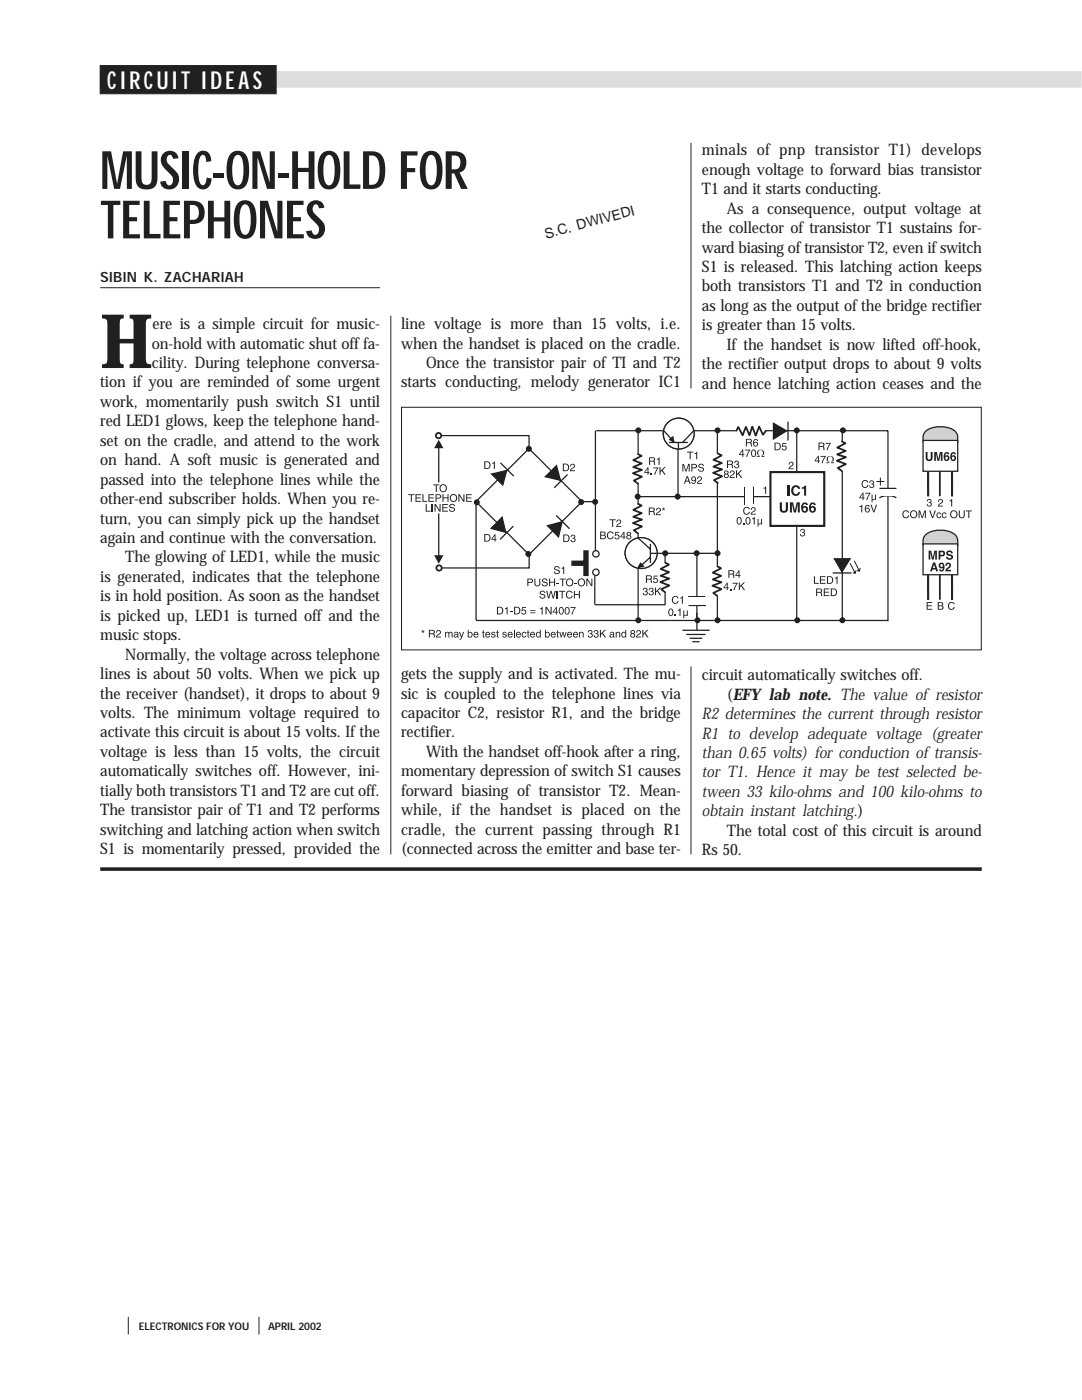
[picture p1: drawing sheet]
<svg xmlns="http://www.w3.org/2000/svg" width="216mm" height="279mm" viewBox="0 0 216 279" stroke-linecap="round" stroke-linejoin="round" font-family="sans-serif">
<path d="M20.2 14.4h195.5v2.9h-195.5z" fill-rule="evenodd" fill="#dcdddf" stroke="#dcdddf" stroke-width=".35"/>
<path d="M20.2 14.4h25.4v2.9h-25.4z" fill-rule="evenodd" fill="#231f1f" stroke="#231f1f" stroke-width=".35"/>
<path d="M20 57.4h55.8M25.6 262.8v3.5M51.7 262.8v3.5" fill="none" stroke="#231f1f" stroke-width=".2"/>
<path d="M20 13.1h35.1v5.6h-35.1z" fill-rule="evenodd" fill="#231f1f" stroke="#231f1f" stroke-width=".2"/>
<path d="M184.8 86a5.2 5.2 0 0 1 5.7 0l.4 .5 .2 1.7h-6.9l.1-1.7z" fill-rule="evenodd" fill="#d1d3d5" stroke="#231f1f" stroke-width=".25"/>
<g fill="#231f1f" stroke="#231f1f" stroke-width=".2">
<path d="M189.9 93.4l.2 .7v4.9h-.2z" fill-rule="evenodd"/>
<path d="M185.2 93.4l.1 .7v4.9h-.2z" fill-rule="evenodd"/>
</g>
<g fill="none" stroke="#231f1f" stroke-width=".25">
<path d="M88 86.9h17.6v2.9M99.9 92.4l2.6 2.6M105.6 89.5l10.5 10.6-10.5 10.6-10.6-10.6zM113.2 94.7l-2.6 2.7M118.8 86v24M119 86h58.2v38M127.3 85.9v38M143.1 85.9v38.2M95 100.1v23.7M102.4 105l-2.6 2.7M105.6 110.3v3h-17.5M111 102.9l2.6 2.6"/>
<path d="M130.2 110.4h13M132.7 110.5v10.1M95 123.8h82.2M118.7 120.7h14.1"/>
</g>
<g fill="none" stroke="#231f1f" stroke-width=".36">
<circle cx="87.5" cy="86.9" r=".53"/>
<circle cx="87.6" cy="113.3" r=".53"/>
</g>
<g fill="#231f1f" stroke="#231f1f" stroke-width=".25">
<path d="M98.1 94.6l3-.7-.8 2.9z" fill-rule="evenodd"/>
<path d="M109.2 104.9l3-.8-.8 3z" fill-rule="evenodd"/>
<path d="M100.2 103.2l.7 3-2.9-.8z" fill-rule="evenodd"/>
<path d="M108.8 95.1l2.2-2.2 .8 3z" fill-rule="evenodd"/>
<circle cx="105.5" cy="89.6" r=".47"/>
<circle cx="95.1" cy="100.3" r=".47"/>
<circle cx="116" cy="100.2" r=".47"/>
<circle cx="105.4" cy="110.6" r=".47"/>
</g>
<path d="M125.7 108.2a3.1 3.1 0 0 1 5 .6 3.1 3.1 0 0 1-2.1 4.6 3.1 3.1 0 0 1-3.5-1.5 3.1 3.1 0 0 1 .6-3.7z" fill-rule="evenodd" fill="#fff" stroke="#231f1f" stroke-width=".25"/>
<path d="M127.2 107.3l2.6 2.3M129.8 108.5v3.8M129.8 111.2l-2.3 2.1M129.8 110.4h1.4" fill="none" stroke="#231f1f" stroke-width=".25"/>
<path d="M127.8 112.4l.6 .6-1 .2z" fill-rule="evenodd" fill="#231f1f" stroke="#231f1f" stroke-width=".25"/>
<path d="M125.7 108.2a3.1 3.1 0 0 1 5 .6 3.1 3.1 0 0 1-2.1 4.6 3.1 3.1 0 0 1-3.5-1.5 3.1 3.1 0 0 1 .6-3.7z" fill-rule="evenodd" fill="#fff" stroke="#231f1f" stroke-width=".25"/>
<path d="M127.1 99.1h26.8M135.3 86v13.6M159 85.9v38.2M168.1 85.9v38.2M127.2 107.3l2.6 2.3M129.8 108.5v3.8M129.8 111.2l-2.3 2.1M129.8 110.4h1.4" fill="none" stroke="#231f1f" stroke-width=".25"/>
<path d="M127.8 112.4l.6 .6-1 .2z" fill-rule="evenodd" fill="#231f1f" stroke="#231f1f" stroke-width=".25"/>
<circle cx="135.4" cy="86.5" r="3.1" fill="#fff" stroke="#231f1f" stroke-width=".25"/>
<path d="M132.5 86.1l2.1 2.2M133.5 88.3h3.8M135.4 88.3v1.4M138.5 85.9l-2.3 2.4" fill="none" stroke="#231f1f" stroke-width=".25"/>
<path d="M132.6 86l.8 .4-.6 .6z" fill-rule="evenodd" fill="#231f1f" stroke="#231f1f" stroke-width=".25"/>
<circle cx="135.4" cy="86.5" r="3.1" fill="#fff" stroke="#231f1f" stroke-width=".25"/>
<path d="M132.5 86l2 2.3M133.5 88.3h3.8M135.4 88.3v1.4M138.5 85.9l-2.3 2.4" fill="none" stroke="#231f1f" stroke-width=".25"/>
<path d="M133.6 87.7l.6-.5 .3 1z" fill-rule="evenodd" fill="#231f1f" stroke="#231f1f" stroke-width=".25"/>
<path d="M153.7 94.2h10.8v10.8h-10.8z" fill-rule="evenodd" fill="#fff" stroke="#231f1f" stroke-width=".42"/>
<path d="M187.4 99.7a.52 .52 0 0 1 .8 .3 .52 .52 0 0 1-.6 .6l-.3 .3h.8v.2h-1l.2-.5 .5-.3 .1-.3-.2-.2h-.2l-.1 .3h-.2z" fill-rule="evenodd" fill="#231f1f"/>
<path d="M187.5 93v6" fill="none" stroke="#231f1f" stroke-width=".35"/>
<path d="M184.2 87.9h6.9v6.1h-6.9z" fill-rule="evenodd" fill="#fff" stroke="#231f1f" stroke-width=".25"/>
<g fill="#231f1f">
<path d="M184.7 90.2h.4v1.4a.34 .34 0 0 0 .6 0v-1.4h.4v1.2a.69 .69 0 0 1-.7 .6 .69 .69 0 0 1-.7-.6z" fill-rule="evenodd"/>
<path d="M186.4 90.2h.5l.3 1.4 .3-1.4h.6v1.8h-.4v-1.5l-.3 1.5h-.3l-.4-1.5v1.5h-.3z" fill-rule="evenodd"/>
<path d="M188.6 90.3l-.2 .3-.1 .5a.62 .62 0 0 0 .2 .9 .62 .62 0 0 0 .9-.2 .62 .62 0 0 0-.2-.9l-.3-.1-.3 .2 .1-.4 .2-.1 .2 .2h.3l-.3-.5zM188.5 91.4a.3 .3 0 0 1 .6 0 .3 .3 0 0 1-.6 0z" fill-rule="evenodd"/>
<path d="M189.9 90.3l-.2 .3-.1 .5a.62 .62 0 0 0 .3 .9 .62 .62 0 0 0 .8-.2 .62 .62 0 0 0-.2-.9l-.2-.1-.4 .2 .1-.4 .2-.1 .2 .2h.3l-.3-.5zM189.9 91.4a.29 .29 0 0 1 .5 0 .29 .29 0 0 1-.5 0z" fill-rule="evenodd"/>
<path d="M185.1 99.7l.3-.1 .4 .2 .1 .2-.2 .3h.1a.44 .44 0 0 1-.1 .7l-.4 .1-.4-.3v-.2h.2l.1 .3h.2l.3-.3v-.1l-.4-.1v-.2l.3-.1v-.3h-.4l-.1 .3h-.2z" fill-rule="evenodd"/>
<path d="M189.5 99.9l.5-.3v1.5h-.2v-1.1h-.3z" fill-rule="evenodd"/>
<path d="M180.2 102.1a.67 .67 0 0 1 1.2 .2h-.2l-.1-.2a.49 .49 0 0 0-.8 .2 .64 .64 0 0 0 .5 1l.3-.2 .1-.3h.2a.72 .72 0 0 1-1 .6 .72 .72 0 0 1-.3-1.1z" fill-rule="evenodd"/>
<path d="M181.7 102.7a.58 .58 0 0 1 1.1 0 .58 .58 0 0 1-1.1 0zM181.5 102.6a.8 .8 0 0 0 1.6 0 .8 .8 0 0 0-1.6 0z" fill-rule="evenodd"/>
<path d="M183.3 101.9h.3l.4 1.3 .5-1.3h.2v1.5h-.2l.1-1.3-.5 1.3h-.2l-.4-1.3v1.3h-.2z" fill-rule="evenodd"/>
<path d="M185.4 101.9h.3l.4 1.3 .4-1.3h.3l-.6 1.5h-.2z" fill-rule="evenodd"/>
<path d="M187 102.4a.46 .46 0 0 1 .5-.1 .46 .46 0 0 1 .3 .4h-.2l-.1-.2a.37 .37 0 0 0-.4 .3 .37 .37 0 0 0 .4 .4l.1-.2h.2l-.1 .2a.47 .47 0 0 1-.8 0z" fill-rule="evenodd"/>
<path d="M188 102.4a.46 .46 0 0 1 .5-.1 .46 .46 0 0 1 .4 .4h-.2l-.1-.2a.37 .37 0 0 0-.5 .3 .37 .37 0 0 0 .5 .4l.1-.2h.2l-.1 .2a.47 .47 0 0 1-.8 0z" fill-rule="evenodd"/>
<path d="M189.7 102.7a.6 .6 0 0 1 1.2 0 .6 .6 0 0 1-1.2 0zM189.5 102.6a.8 .8 0 0 0 1.6 0 .8 .8 0 0 0-1.6 0z" fill-rule="evenodd"/>
<path d="M191.3 101.9h.2l.1 1.2a.42 .42 0 0 0 .6 0l.1-1.2h.2v1a.6 .6 0 0 1-.6 .5 .6 .6 0 0 1-.6-.5z" fill-rule="evenodd"/>
<path d="M192.7 101.9h1.2v.2h-.5v1.3h-.2v-1.3h-.5z" fill-rule="evenodd"/>
</g>
<path d="M87.5 89.3v7" fill="none" stroke="#231f1f" stroke-width=".25"/>
<path d="M87.5 87.8l1 1.7h-1.9z" fill="#231f1f"/>
<path d="M87.5 102.4v8.6" fill="none" stroke="#231f1f" stroke-width=".25"/>
<path d="M86.6 110.8h1.9l-1 1.7z" fill="#231f1f"/>
<g fill="#fff">
<path d="M126.5 90.8h1.5v5.6h-1.5z"/>
<path d="M126.5 90.8h1.3v5.6h-1.3z"/>
</g>
<path d="M127.2 90.6l.8 .4-1.6 .8 1.6 .7-1.6 .7 1.7 .6-1.8 .7 1.8 .6-1.6 .8 .9 .7" fill="none" stroke="#231f1f" stroke-width=".36"/>
<g fill="#fff">
<path d="M142.5 90.7h1.5v5.6h-1.5z"/>
<path d="M142.5 90.7h1.3v5.6h-1.3z"/>
</g>
<path d="M143.2 90.5l.8 .4-1.6 .9 1.6 .6-1.6 .7 1.7 .6-1.8 .7 1.8 .7-1.6 .7 .8 .7" fill="none" stroke="#231f1f" stroke-width=".36"/>
<g fill="#fff">
<path d="M167.2 88.2h1.5v5.7h-1.5z"/>
<path d="M167.2 88.3h1.3v5.6h-1.3z"/>
</g>
<path d="M167.9 88.1l.8 .4-1.6 .8 1.6 .7-1.6 .7 1.7 .6-1.8 .6 1.8 .7-1.6 .8 .9 .6" fill="none" stroke="#231f1f" stroke-width=".36"/>
<path d="M176.2 97.6h2.4v1.2h-2.4z" fill="#fff"/>
<path d="M175.5 97.5h3.4M178.8 99.4a3.3 3.3 0 0 0-3.3 0" fill="none" stroke="#231f1f" stroke-width=".25"/>
<path d="M174.9 96.1h1.6M175.7 95.3v1.6" fill="none" stroke="#231f1f" stroke-width=".2"/>
<g fill="#fff">
<path d="M176.2 97.6h2.4v1.2h-2.4z"/>
<path d="M132 112.5h1.5v5.6h-1.5z"/>
<path d="M131.9 112.5h1.3v5.6h-1.3z"/>
</g>
<path d="M132.7 112.3l.8 .4-1.7 .8 1.7 .7-1.7 .7 1.8 .6-1.9 .7 1.9 .6-1.7 .8 .9 .7" fill="none" stroke="#231f1f" stroke-width=".36"/>
<g fill="#fff">
<path d="M142.4 113.2h1.5v5.7h-1.5z"/>
<path d="M142.3 113.2h1.3v5.6h-1.3z"/>
</g>
<path d="M143.1 113l.8 .4-1.7 .9 1.7 .6-1.7 .7 1.8 .6-1.8 .7 1.8 .7-1.7 .7 .9 .7" fill="none" stroke="#231f1f" stroke-width=".36"/>
<path d="M148.6 97.3v3.4M150.2 97.2v3.4" fill="none" stroke="#231f1f" stroke-width=".25"/>
<path d="M148.7 97.2h1.5v3.4h-1.5z" fill="#fff"/>
<path d="M154.3 84.5l2.7 1.5-2.7 1.6z" fill-rule="evenodd" fill="#231f1f" stroke="#231f1f" stroke-width=".25"/>
<path d="M157.2 84.2v3.7" fill="none" stroke="#231f1f" stroke-width=".25"/>
<g fill="#fff">
<path d="M147.1 85.2h5.7v1.5h-5.7z"/>
<path d="M147.1 85.5h5.7v1.3h-5.7z"/>
</g>
<path d="M152.9 85.9l-.7 .9-.7-1.7-.7 1.8-.7-1.8-.6 1.8-.7-1.7-.6 1.7-.9-1.7-.4 .8" fill="none" stroke="#231f1f" stroke-width=".36"/>
<g fill="#231f1f" stroke="#231f1f" stroke-width=".25">
<path d="M166.5 111.5h3.1l-1.6 2.6z" fill-rule="evenodd"/>
<circle cx="127.4" cy="85.9" r=".47"/>
<circle cx="143.2" cy="85.9" r=".47"/>
<circle cx="159" cy="85.9" r=".47"/>
<circle cx="168.2" cy="85.9" r=".47"/>
<circle cx="135.2" cy="99.1" r=".47"/>
<circle cx="132.7" cy="110.4" r=".47"/>
<circle cx="127.4" cy="123.8" r=".47"/>
<circle cx="143.2" cy="123.8" r=".47"/>
<circle cx="159.1" cy="123.8" r=".47"/>
<circle cx="168.1" cy="123.8" r=".47"/>
</g>
<path d="M166.2 114.3h3.7" fill="none" stroke="#231f1f" stroke-width=".25"/>
<path d="M169.6 112.4l1 2M170.5 111.9l1 2.1M170.8 113.8l-.1 .6-.5-.1M171.6 113.4l-.1 .6-.5-.1" fill="none" stroke="#231f1f" stroke-width=".2"/>
<path d="M184.8 106.6a5.2 5.2 0 0 1 5.7 0l.4 .6 .2 1.7h-6.9l.1-1.7z" fill-rule="evenodd" fill="#d1d3d5" stroke="#231f1f" stroke-width=".25"/>
<g fill="#231f1f" stroke="#231f1f" stroke-width=".2">
<path d="M189.9 114.1l.2 .7v4.8h-.2z" fill-rule="evenodd"/>
<path d="M185.2 114.1l.1 .7v4.8h-.2z" fill-rule="evenodd"/>
</g>
<path d="M187.5 113.7v6" fill="none" stroke="#231f1f" stroke-width=".35"/>
<path d="M184.2 108.5h6.9v6.2h-6.9z" fill-rule="evenodd" fill="#fff" stroke="#231f1f" stroke-width=".25"/>
<g fill="#231f1f">
<path d="M185.3 109.9h.5l.3 1.4 .3-1.4h.5v1.8h-.3v-1.5l-.3 1.5h-.4l-.3-1.5v1.5h-.3z" fill-rule="evenodd"/>
<path d="M187.3 109.9v1.8h.3v-.7h.4a.57 .57 0 0 0 .6-.5 .57 .57 0 0 0-.5-.6zM187.6 110.2l.6 .1v.4h-.6z" fill-rule="evenodd"/>
<path d="M188.9 110.1a.69 .69 0 0 1 .7-.2 .69 .69 0 0 1 .5 .5l-.8-.2-.2 .2 .2 .2a.75 .75 0 0 1 .9 .5 .71 .71 0 0 1-.7 .6 .71 .71 0 0 1-.7-.6h.3l.1 .3h.4l.2-.2-.3-.2a.58 .58 0 0 1-.6-.3 .58 .58 0 0 1 0-.6z" fill-rule="evenodd"/>
<path d="M186.2 112.3l-.6 1.7h.3l.2-.3h.6l.1 .3h.4l-.6-1.7zM186.4 112.7l.2 .7h-.4z" fill-rule="evenodd"/>
<path d="M187.6 112.9a.3 .3 0 0 1 .6 0 .3 .3 0 0 1-.6 0zM187.5 112.4a.55 .55 0 0 0-.2 .8 .55 .55 0 0 0 .8 .1l-.1 .5-.7-.2a.55 .55 0 0 0 .6 .5 .55 .55 0 0 0 .5-.5 .83 .83 0 0 0 0-.9 .83 .83 0 0 0-.7-.4z" fill-rule="evenodd"/>
<path d="M188.9 112.4a.63 .63 0 0 1 .9 .3 .63 .63 0 0 1-.6 .8l-.2 .2h.8v.3h-1.2a1.29 1.29 0 0 1 .8-1v-.4h-.2l-.2 .3h-.4z" fill-rule="evenodd"/>
<path d="M187.3 120.3l.6 .1 .1 .3-.7 .1zM187.1 120.2v1.5l1-.1a.41 .41 0 0 0 .2-.4 .41 .41 0 0 0-.3-.3l.2-.4-.2-.3zM187.3 121h.6l.1 .4-.7 .1z" fill-rule="evenodd"/>
<path d="M184.9 120.2h1.1v.1h-.9v.5h.8v.2h-.8v.5h.9v.2h-1.1z" fill-rule="evenodd"/>
<path d="M189.3 120.3a.67 .67 0 0 1 1.2 .3h-.2l-.1-.2a.49 .49 0 0 0-.8 .2 .64 .64 0 0 0 .5 .9l.3-.1 .1-.3h.2a.72 .72 0 0 1-1 .6 .72 .72 0 0 1-.3-1.1z" fill-rule="evenodd"/>
<path d="M86.4 96.7h1.3v.2h-.5v1.3h-.2v-1.3h-.6z" fill-rule="evenodd"/>
<path d="M87.8 97.5a.6 .6 0 0 1 1.2 0 .6 .6 0 0 1-1.2 0zM87.6 97.4a.8 .8 0 0 0 1.6 0 .8 .8 0 0 0-1.6 0z" fill-rule="evenodd"/>
<path d="M81.5 98.6h1.2v.2h-.5v1.4h-.2v-1.4h-.5z" fill-rule="evenodd"/>
<path d="M82.9 98.6h1.1v.2h-.9v.5h.8v.2h-.8v.5h.9v.2h-1.1z" fill-rule="evenodd"/>
<path d="M84.3 98.6h.2v1.4h.8v.2h-1z" fill-rule="evenodd"/>
<path d="M85.5 98.6h1.1v.2h-.9v.5h.8v.2h-.8v.5h.9v.2h-1.1z" fill-rule="evenodd"/>
<path d="M87.1 98.8h.6l.1 .4-.7 .1zM86.9 98.6v1.6h.2v-.7l.8-.1a.45 .45 0 0 0 .1-.5 .45 .45 0 0 0-.4-.3z" fill-rule="evenodd"/>
<path d="M88.3 98.6h.2v.7h.8v-.7h.2v1.6h-.2v-.8h-.8v.8h-.2z" fill-rule="evenodd"/>
<path d="M89.9 99.4a.58 .58 0 0 1 1.1 0 .58 .58 0 0 1-1.1 0zM89.7 99.4a.77 .77 0 0 0 1.5 0 .77 .77 0 0 0-1.5 0z" fill-rule="evenodd"/>
<path d="M91.5 98.6h.2l.8 1.3v-1.3h.2v1.6h-.3l-.7-1.3v1.3h-.2z" fill-rule="evenodd"/>
<path d="M93 98.6h1.1v.2h-.9v.5h.9v.2h-.9v.5h.9v.2h-1.1z" fill-rule="evenodd"/>
<path d="M84.9 100.6h.2v1.3h.8v.2h-1z" fill-rule="evenodd"/>
<path d="M86.7 100.6h.2l.8 1.2v-1.2h.2v1.5h-.2l-.8-1.2v1.2h-.2z" fill-rule="evenodd"/>
<path d="M88.3 100.6h1.1v.2h-.9v.4h.8v.2h-.8v.5h.9v.2h-1.1z" fill-rule="evenodd"/>
<path d="M89.9 100.6a.57 .57 0 0 1 .9 .4h-.2l-.2-.2h-.5v.3l.7 .3a.56 .56 0 0 1-.2 .7 .56 .56 0 0 1-.8-.2v-.3h.2a.4 .4 0 0 0 .4 .4 .4 .4 0 0 0 .4-.4l-.3-.2a.56 .56 0 0 1-.7-.4z" fill-rule="evenodd"/>
<path d="M96.6 92.1v1.5h.6a.77 .77 0 0 0 .7-.8 .77 .77 0 0 0-.7-.7zM96.8 92.2h.4a.61 .61 0 0 1 .5 .6 .61 .61 0 0 1-.5 .6h-.4z" fill-rule="evenodd"/>
<path d="M98.2 92.4l.5-.3v1.5h-.2v-1.1h-.3z" fill-rule="evenodd"/>
<path d="M112.3 92.5v1.5h.6a.77 .77 0 0 0 .7-.7 .77 .77 0 0 0-.7-.8zM112.5 92.7h.4a.61 .61 0 0 1 .5 .6 .61 .61 0 0 1-.5 .6h-.4z" fill-rule="evenodd"/>
<path d="M114 92.6a.52 .52 0 0 1 .8 .3 .52 .52 0 0 1-.6 .7l-.3 .3h.8v.1h-1l.2-.4 .5-.4 .1-.2-.3-.3-.2 .1-.1 .3h-.1z" fill-rule="evenodd"/>
<path d="M112.4 106.7v1.5h.6a.77 .77 0 0 0 .7-.8 .77 .77 0 0 0-.7-.7zM112.6 106.8h.4a.61 .61 0 0 1 .4 .6 .61 .61 0 0 1-.4 .6h-.4z" fill-rule="evenodd"/>
<path d="M114 106.8l.3-.1 .4 .2 .1 .2-.2 .3 .1 .1a.44 .44 0 0 1-.1 .7h-.4l-.3-.3-.1-.2h.2l.1 .3 .2 .1 .4-.3-.1-.2-.4-.1v-.2l.4-.1-.1-.3h-.4l-.1 .3h-.1z" fill-rule="evenodd"/>
<path d="M96.6 106.6v1.5h.6a.77 .77 0 0 0 .7-.8 .77 .77 0 0 0-.7-.7zM96.8 106.8h.4a.61 .61 0 0 1 .5 .5 .61 .61 0 0 1-.5 .6h-.4z" fill-rule="evenodd"/>
<path d="M98.7 106.6l-.7 1.1h.7v.4h.2v-.4h.2v-.1h-.2v-1zM98.7 106.9v.7h-.5z" fill-rule="evenodd"/>
<path d="M99.2 121.1v1.5h.6a.77 .77 0 0 0 .6-.7 .77 .77 0 0 0-.6-.8zM99.4 121.3h.4a.61 .61 0 0 1 .4 .6 .61 .61 0 0 1-.4 .5h-.4z" fill-rule="evenodd"/>
<path d="M100.7 121.4l.6-.3v1.5h-.2v-1h-.4z" fill-rule="evenodd"/>
<path d="M102.6 121.1v1.5h.6a.77 .77 0 0 0 .6-.7 .77 .77 0 0 0-.6-.8zM102.8 121.3h.4a.61 .61 0 0 1 .4 .6 .61 .61 0 0 1-.4 .5h-.4z" fill-rule="evenodd"/>
<path d="M104.2 121.2h.7v.1h-.6l-.1 .5 .2-.1a.5 .5 0 0 1 .6 .2 .5 .5 0 0 1-.2 .7h-.5l-.3-.4h.2a.33 .33 0 0 0 .4 .3 .33 .33 0 0 0 .2-.5 .33 .33 0 0 0-.5-.1l-.2 .1z" fill-rule="evenodd"/>
<path d="M105.8 121.8v.1h1.1v-.1zM105.8 122.2v.2h1.1v-.2z" fill-rule="evenodd"/>
<path d="M107.7 121.4l.6-.3v1.5h-.2v-1h-.4z" fill-rule="evenodd"/>
<path d="M108.9 121.1h.2l.8 1.2v-1.2h.2v1.5h-.3l-.7-1.2v1.2h-.2z" fill-rule="evenodd"/>
<path d="M111 121.1l-.7 1.2h.6v.3h.2v-.3h.2v-.2h-.2v-1zM110.9 121.4v.7h-.4z" fill-rule="evenodd"/>
<path d="M111.8 121.4l.2-.1a.73 .73 0 0 1 0 1.2 .72 .72 0 0 1-.2-1.1zM111.7 121.2l-.2 .7a.55 .55 0 0 0 .5 .8 .55 .55 0 0 0 .5-.8 .58 .58 0 0 0-.2-.6 .58 .58 0 0 0-.6-.1z" fill-rule="evenodd"/>
<path d="M113 121.4l.2-.1a.73 .73 0 0 1 0 1.2 .72 .72 0 0 1-.2-1.1zM112.9 121.2l-.2 .7a.55 .55 0 0 0 .5 .8 .55 .55 0 0 0 .5-.8 .58 .58 0 0 0-.2-.6 .58 .58 0 0 0-.6-.1z" fill-rule="evenodd"/>
<path d="M113.8 121.2h1.1l-.6 1.4h-.3l.1-.3 .6-1h-.9z" fill-rule="evenodd"/>
</g>
<g fill="#231f1f">
<path d="M86.1 100.6h.3v1.5h-.3z"/>
<path d="M101.8 121.9h.5v.2h-.5z"/>
</g>
<path d="M118.7 115v5.7" fill="none" stroke="#231f1f" stroke-width=".25"/>
<g fill="#231f1f">
<path d="M110.8 113a.57 .57 0 0 1 .9 .5h-.2l-.2-.3-.5 .1v.3l.8 .2a.56 .56 0 0 1-.3 .8 .56 .56 0 0 1-.7-.3l-.1-.3h.2a.4 .4 0 0 0 .4 .4 .4 .4 0 0 0 .4-.4l-.3-.1a.56 .56 0 0 1-.6-.4z" fill-rule="evenodd"/>
<path d="M112 113.3l.6-.2v1.4h-.2v-1h-.4z" fill-rule="evenodd"/>
<path d="M105.4 115.6l.6 .1 .1 .4-.7 .1zM105.2 115.5v1.5h.2v-.7h.8a.45 .45 0 0 0 .1-.5 .45 .45 0 0 0-.4-.3z" fill-rule="evenodd"/>
<path d="M106.6 115.5h.2l.1 1.2a.42 .42 0 0 0 .7 0v-1.2h.2v1a.6 .6 0 0 1-.6 .5 .6 .6 0 0 1-.6-.5z" fill-rule="evenodd"/>
<path d="M108.4 115.5a.57 .57 0 0 1 .9 .4h-.2l-.2-.3-.5 .1v.3l.7 .2a.56 .56 0 0 1-.2 .8 .56 .56 0 0 1-.8-.2v-.3h.2a.4 .4 0 0 0 .4 .4 .4 .4 0 0 0 .4-.4l-.3-.2a.56 .56 0 0 1-.7-.4z" fill-rule="evenodd"/>
<path d="M109.6 115.5h.2v.6h.8v-.6h.2v1.5h-.2v-.7h-.8v.7h-.2z" fill-rule="evenodd"/>
<path d="M111.7 115.5h1.2v.1h-.5v1.4h-.2v-1.4h-.5z" fill-rule="evenodd"/>
<path d="M113 116.2a.6 .6 0 0 1 1.2 0 .6 .6 0 0 1-1.2 0zM112.9 116.2a.77 .77 0 0 0 1.5 0 .77 .77 0 0 0-1.5 0z" fill-rule="evenodd"/>
<path d="M115.4 116.2a.58 .58 0 0 1 1.1 0 .58 .58 0 0 1-1.1 0zM115.2 116.2a.8 .8 0 0 0 1.6 0 .8 .8 0 0 0-1.6 0z" fill-rule="evenodd"/>
<path d="M117 115.5h.2l.8 1.2v-1.2h.2v1.5h-.2l-.8-1.2v1.2h-.2z" fill-rule="evenodd"/>
<path d="M107.9 117.9a.57 .57 0 0 1 .9 .5h-.2l-.2-.3h-.5v.4l.8 .2a.56 .56 0 0 1-.2 .8 .56 .56 0 0 1-.8-.3l-.1-.3h.2a.4 .4 0 0 0 .4 .4 .4 .4 0 0 0 .4-.4l-.3-.1a.56 .56 0 0 1-.6-.5z" fill-rule="evenodd"/>
<path d="M109 117.9h.2l.3 1.3 .3-1.3h.3l.3 1.3 .3-1.3h.2l-.4 1.5h-.2l-.4-1.2-.3 1.2h-.2z" fill-rule="evenodd"/>
<path d="M111.6 117.9h1.2v.2h-.5v1.3h-.2v-1.3h-.5z" fill-rule="evenodd"/>
<path d="M113.1 118.1a.67 .67 0 0 1 1.1 .3h-.1l-.2-.2a.49 .49 0 0 0-.7 .1 .64 .64 0 0 0 .4 1l.4-.2 .1-.2h.2a.72 .72 0 0 1-1 .5 .72 .72 0 0 1-.3-1.1z" fill-rule="evenodd"/>
<path d="M114.5 117.9h.2v.6h.8v-.6h.2v1.5h-.2v-.7h-.8v.7h-.2z" fill-rule="evenodd"/>
<path d="M121.6 103.6h1.3v.2h-.6v1.4h-.2v-1.4h-.5z" fill-rule="evenodd"/>
<path d="M123.2 103.8a.52 .52 0 0 1 .8 .3 .52 .52 0 0 1-.6 .6l-.2 .3h.8v.2h-1.1l.2-.5 .5-.3 .2-.3-.3-.3-.2 .1-.1 .3h-.2z" fill-rule="evenodd"/>
<path d="M120 106.3h.5l.1 .3-.6 .1zM119.8 106.1v1.5l.9-.1a.41 .41 0 0 0 .2-.3 .41 .41 0 0 0-.3-.4l.2-.3-.1-.4zM120 106.9h.5l.2 .4-.7 .1z" fill-rule="evenodd"/>
<path d="M121.3 106.3a.67 .67 0 0 1 1.1 .2h-.2l-.1-.2a.49 .49 0 0 0-.7 .2 .64 .64 0 0 0 .4 1l.3-.2 .1-.2h.2a.72 .72 0 0 1-.9 .5 .72 .72 0 0 1-.4-1.1z" fill-rule="evenodd"/>
<path d="M122.8 106.2h.7v.1h-.6l-.1 .4h.2a.5 .5 0 0 1 .6 .2 .5 .5 0 0 1-.2 .7h-.5l-.3-.4h.2a.33 .33 0 0 0 .4 .2 .33 .33 0 0 0 .2-.4 .33 .33 0 0 0-.5-.1l-.2 .1z" fill-rule="evenodd"/>
<path d="M124.4 106.1l-.6 1.1h.6v.4h.2v-.4h.2v-.1h-.2v-1zM124.4 106.4v.7h-.5z" fill-rule="evenodd"/>
<path d="M125.2 106.2l-.2 .3 .2 .3-.2 .2a.46 .46 0 0 0 .5 .7l.4-.3 .1-.3-.3-.3 .2-.3-.2-.3zM125.2 107.2a.3 .3 0 0 1 .6 0 .3 .3 0 0 1-.6 0zM125.3 106.4l.3-.1 .1 .4h-.4z" fill-rule="evenodd"/>
<path d="M134.3 119.1a.67 .67 0 0 1 1.1 .3h-.2l-.1-.2a.49 .49 0 0 0-.8 .2 .64 .64 0 0 0 .5 .9l.3-.1 .1-.3h.2a.72 .72 0 0 1-1 .6 .72 .72 0 0 1-.3-1.1z" fill-rule="evenodd"/>
<path d="M135.7 119.3l.6-.3v1.5h-.2v-1.1h-.4z" fill-rule="evenodd"/>
<path d="M133.7 121.7l.2-.1a.73 .73 0 0 1 0 1.2 .72 .72 0 0 1-.2-1.1zM133.6 121.5l-.3 .7a.55 .55 0 0 0 .6 .8 .55 .55 0 0 0 .5-.8 .58 .58 0 0 0-.2-.6 .58 .58 0 0 0-.6-.1z" fill-rule="evenodd"/>
<path d="M135.2 121.7l.6-.3v1.5h-.2v-1h-.4z" fill-rule="evenodd"/>
<path d="M136.3 121.8h.2v.8l.2 .2 .3-.2 .1-.8h.1v1.1h-.1v-.1l-.2 .1h-.4v.5h-.2z" fill-rule="evenodd"/>
<path d="M145.3 113.8v1.5h.2v-.6h.7l.1 .6h.3l-.3-.7 .2-.2v-.4zM145.5 114h.7l.1 .4-.8 .1z" fill-rule="evenodd"/>
<path d="M147.4 113.8l-.7 1.2h.7v.3h.2v-.3h.2v-.2h-.2v-1zM147.4 114.1v.7h-.5z" fill-rule="evenodd"/>
<path d="M145.1 116.3l-.7 1.1h.6v.4h.2v-.4h.2v-.2h-.2v-.9zM145 116.6v.6h-.5z" fill-rule="evenodd"/>
<path d="M146.2 116.3h1l-.6 1.5h-.2l.1-.4 .5-.9h-.8z" fill-rule="evenodd"/>
<path d="M147.4 116.2h.2v.8l.8-.8h.2l-.6 .7 .7 .9h-.3l-.5-.8-.3 .2v.6h-.2z" fill-rule="evenodd"/>
<path d="M128.9 114.8v1.5h.2v-.6h.7l.1 .6h.2l-.2-.7 .2-.2-.1-.4zM129.1 115h.6l.1 .4-.7 .1z" fill-rule="evenodd"/>
<path d="M130.5 114.9h.7v.2h-.6l-.1 .4 .2-.1a.5 .5 0 0 1 .6 .2 .5 .5 0 0 1-.2 .7h-.5l-.3-.3h.2a.33 .33 0 0 0 .4 .2 .33 .33 0 0 0 .2-.5 .33 .33 0 0 0-.5-.1l-.2 .1z" fill-rule="evenodd"/>
<path d="M128.5 117.4l.3-.1 .4 .2v.2l-.2 .3 .2 .1a.44 .44 0 0 1-.2 .7h-.4l-.3-.3-.1-.2h.2l.1 .3 .3 .1 .3-.3-.1-.2-.4-.1v-.2l.4-.1-.1-.3h-.3l-.1 .3h-.2z" fill-rule="evenodd"/>
<path d="M129.6 117.4l.3-.1 .4 .2 .1 .2-.2 .3 .1 .1a.44 .44 0 0 1-.1 .7h-.4l-.4-.3v-.2h.2l.1 .3 .2 .1 .4-.3-.1-.2-.4-.1v-.2l.4-.1-.1-.3h-.4l-.1 .3h-.1z" fill-rule="evenodd"/>
<path d="M130.7 117.3h.2v.7l.7-.7h.3l-.6 .6 .6 .9h-.2l-.6-.8-.2 .2v.6h-.2z" fill-rule="evenodd"/>
</g>
<g fill="#231f1f">
<path d="M111 116.3h.5v.2h-.5z"/>
<path d="M114.6 116.3h.5v.2h-.5z"/>
<path d="M111.1 117.9h.2v1.5h-.2z"/>
<path d="M134.6 122.7h.2v.2h-.2z"/>
<path d="M145.7 117.5h.2v.3h-.2z"/>
</g>
<circle cx="143.2" cy="110.4" r=".47" fill="#231f1f" stroke="#231f1f" stroke-width=".25"/>
<g fill="#231f1f">
<path d="M148.5 101.4a.67 .67 0 0 1 1.1 .2h-.2l-.1-.2a.49 .49 0 0 0-.7 .2 .64 .64 0 0 0 .4 1l.3-.2 .1-.3h.2a.72 .72 0 0 1-.9 .6 .72 .72 0 0 1-.4-1.1z" fill-rule="evenodd"/>
<path d="M150 101.3a.52 .52 0 0 1 .8 .3 .52 .52 0 0 1-.6 .6l-.2 .3h.8v.2h-1l.2-.5 .5-.3 .1-.2-.3-.3-.2 .1-.1 .2h-.2z" fill-rule="evenodd"/>
<path d="M147.3 103.4l.2-.1a.73 .73 0 0 1 0 1.2 .72 .72 0 0 1-.2-1.1zM147.2 103.2l-.2 .7a.55 .55 0 0 0 .5 .8 .55 .55 0 0 0 .5-.8 .58 .58 0 0 0-.2-.5 .58 .58 0 0 0-.6-.2z" fill-rule="evenodd"/>
<path d="M149.1 103.4l.2-.1a.73 .73 0 0 1 0 1.2 .72 .72 0 0 1-.2-1.1zM149 103.2l-.3 .7a.55 .55 0 0 0 .6 .8 .55 .55 0 0 0 .5-.8 .58 .58 0 0 0-.2-.5 .58 .58 0 0 0-.6-.2z" fill-rule="evenodd"/>
<path d="M150.1 103.5l.5-.3v1.5h-.2v-1.1h-.3z" fill-rule="evenodd"/>
<path d="M151.2 103.6h.2v.7l.2 .2 .2-.2 .1-.7h.2v1.1h-.2v-.2l-.2 .2-.3-.1v.5h-.2z" fill-rule="evenodd"/>
</g>
<path d="M148.3 104.4h.2v.3h-.2z" fill="#231f1f"/>
<path d="M157.3 96.9v2" fill="none" stroke="#231f1f" stroke-width=".42"/>
<g fill="#231f1f">
<path d="M158.1 97.1a.89 .89 0 0 1 .9-.2 .89 .89 0 0 1 .7 .7h-.5v-.2a.47 .47 0 0 0-.5-.2 .47 .47 0 0 0-.4 .4 .64 .64 0 0 0 0 .7 .64 .64 0 0 0 .7 .3l.2-.4h.5a.92 .92 0 0 1-1.1 .8 .92 .92 0 0 1-.7-1.1z" fill-rule="evenodd"/>
<path d="M160 97.3l.3-.1 .2-.3h.3v2h-.3v-1.4h-.5z" fill-rule="evenodd"/>
<path d="M155.6 100.3h.4l.1 1.5a.41 .41 0 0 0 .7 0v-1.5h.4v1.3a.82 .82 0 0 1-.8 .7 .82 .82 0 0 1-.8-.7z" fill-rule="evenodd"/>
<path d="M157.6 100.3h.6l.4 1.5 .4-1.5h.6v2h-.4v-1.7l-.4 1.7h-.4l-.4-1.7v1.7h-.4z" fill-rule="evenodd"/>
<path d="M160.2 100.4a1.42 1.42 0 0 0 0 1.8 .67 .67 0 0 0 1.1-.5 .67 .67 0 0 0-1-.6l.1-.4 .2-.1 .2 .2h.4l-.3-.5zM160.2 101.7a.35 .35 0 0 1 .7 0 .35 .35 0 0 1-.7 0z" fill-rule="evenodd"/>
<path d="M161.8 100.4a1.42 1.42 0 0 0 0 1.8 .67 .67 0 0 0 1.1-.5 .67 .67 0 0 0-1.1-.6l.2-.4 .2-.1 .2 .2h.4l-.3-.5zM161.8 101.7a.33 .33 0 0 1 .6 0 .33 .33 0 0 1-.6 0z" fill-rule="evenodd"/>
<path d="M162.4 115h.2v1.3h.8v.2h-1z" fill-rule="evenodd"/>
<path d="M163.6 115h1.1v.2h-.9v.4h.8v.2h-.8v.5h.9v.2h-1.1z" fill-rule="evenodd"/>
<path d="M165 115v1.5h.6a.77 .77 0 0 0 .7-.7 .77 .77 0 0 0-.7-.8zM165.2 115.2h.4a.61 .61 0 0 1 .4 .5 .61 .61 0 0 1-.4 .6h-.4z" fill-rule="evenodd"/>
<path d="M166.6 115.3l.5-.3v1.5h-.2v-1h-.3z" fill-rule="evenodd"/>
<path d="M162.8 117.4v1.6h.3v-.7l.6 .1 .2 .6h.2l-.3-.8 .2-.2v-.4zM163.1 117.6h.6l.1 .4-.7 .1z" fill-rule="evenodd"/>
<path d="M164.4 117.4h1.1v.2h-.9v.5h.8v.2h-.8v.5h.9v.2h-1.1z" fill-rule="evenodd"/>
<path d="M165.8 117.4v1.6h.6a.77 .77 0 0 0 .6-.8 .77 .77 0 0 0-.6-.8zM166 117.6h.4a.61 .61 0 0 1 .4 .6 .61 .61 0 0 1-.4 .6h-.4z" fill-rule="evenodd"/>
<path d="M172.1 96a.67 .67 0 0 1 1.2 .3h-.2l-.1-.2a.49 .49 0 0 0-.8 .1 .64 .64 0 0 0 .4 1l.4-.1 .1-.3h.2a.72 .72 0 0 1-1 .5 .72 .72 0 0 1-.3-1z" fill-rule="evenodd"/>
<path d="M173.6 95.9h.3l.4 .2 .1 .2-.2 .3h.1a.44 .44 0 0 1-.1 .7l-.4 .1-.3-.3-.1-.2h.2l.1 .3h.2l.4-.3-.1-.1-.4-.1v-.2l.4-.1-.1-.3h-.4l-.1 .3h-.1z" fill-rule="evenodd"/>
<path d="M172.1 98.3l-.6 1.1h.6v.4h.2v-.4h.2v-.1h-.2v-1zM172.1 98.6v.7h-.5z" fill-rule="evenodd"/>
<path d="M172.7 98.3h1l-.6 1.5h-.2l.1-.3 .5-1h-.8z" fill-rule="evenodd"/>
<path d="M173.9 98.7h.2v.7l.2 .3 .3-.2v-.8h.2v1.1h-.2v-.2l-.2 .2h-.3v.4h-.2z" fill-rule="evenodd"/>
<path d="M171.5 101l.6-.2v1.4h-.2v-1h-.4z" fill-rule="evenodd"/>
<path d="M172.8 100.8a.76 .76 0 0 0-.3 .9 .76 .76 0 0 0 .8 .5 .49 .49 0 0 0 .2-.6 .49 .49 0 0 0-.6-.2l-.2 .1 .2-.5 .2-.1 .4 .3-.2-.4zM172.8 101.8a.32 .32 0 0 1 .6 0 .32 .32 0 0 1-.6 0z" fill-rule="evenodd"/>
<path d="M173.7 100.7h.2l.5 1.3 .4-1.3h.2l-.5 1.5h-.3z" fill-rule="evenodd"/>
<path d="M163.3 88.3v1.5h.2v-.6h.7l.1 .6h.3l-.3-.7 .2-.2-.1-.4zM163.5 88.5h.7l.1 .4-.8 .1z" fill-rule="evenodd"/>
<path d="M164.7 88.4h1.1l-.6 1.4h-.3l.1-.3 .6-.9h-.9z" fill-rule="evenodd"/>
<path d="M163.2 91l-.7 1.1h.7v.3h.2v-.3h.2v-.2h-.2v-.9zM163.2 91.2v.7h-.5z" fill-rule="evenodd"/>
<path d="M163.7 91h1.1l-.6 1.4h-.2v-.3l.6-.9h-.9z" fill-rule="evenodd"/>
<path d="M165.1 91.2a.69 .69 0 0 1 1.1 0 .69 .69 0 0 1-.3 1.1l.5-.1v.2h-.6l.1-.2a.55 .55 0 0 0 .2-.9 .55 .55 0 0 0-.9 0 .55 .55 0 0 0 .3 .9v.2h-.6v-.2l.5 .1a.66 .66 0 0 1-.3-1.1z" fill-rule="evenodd"/>
<path d="M145.1 91.9v1.5h.2v-.6h.6l.2 .6h.2l-.2-.7 .1-.2v-.4zM145.3 92.1h.6l.1 .4-.7 .1z" fill-rule="evenodd"/>
<path d="M146.7 92l.3-.1 .4 .2 .1 .2-.2 .3 .1 .1a.44 .44 0 0 1-.1 .7h-.5l-.3-.3v-.1h.2l.1 .2 .2 .1 .3-.3-.1-.2-.3-.1v-.1l.3-.1v-.4l-.4 .1-.1 .2h-.2z" fill-rule="evenodd"/>
<path d="M144.7 94l-.2 .3 .2 .3-.2 .2a.46 .46 0 0 0 .4 .6l.5-.2v-.4l-.2-.2 .2-.3-.2-.4zM144.6 95a.3 .3 0 0 1 .6 0 .3 .3 0 0 1-.6 0zM144.7 94.1h.4v.3l-.4 .1z" fill-rule="evenodd"/>
<path d="M145.8 94a.52 .52 0 0 1 .8 .3 .52 .52 0 0 1-.6 .6l-.2 .3h.8v.2h-1l.1-.5 .6-.3 .1-.3-.3-.2h-.2l-.1 .3h-.2z" fill-rule="evenodd"/>
<path d="M146.9 93.9h.2v.7l.7-.7h.3l-.6 .6 .6 .9h-.3l-.5-.8-.2 .2v.6h-.2z" fill-rule="evenodd"/>
<path d="M129.5 91.3v1.5h.2v-.7l.7 .1 .1 .6h.3l-.3-.8 .2-.1-.1-.5zM129.7 91.4h.6l.2 .5-.8 .1z" fill-rule="evenodd"/>
<path d="M131.1 91.6l.5-.3v1.5h-.2v-1.1h-.3z" fill-rule="evenodd"/>
<path d="M129.2 93.2l-.6 1.2h.6v.3h.2v-.3h.2v-.2h-.2v-1zM129.2 93.5v.7h-.5z" fill-rule="evenodd"/>
<path d="M130.3 93.3h1.1l-.6 1.4h-.2v-.3l.6-.9h-.9z" fill-rule="evenodd"/>
<path d="M131.6 93.2h.2v.8l.7-.8h.3l-.6 .6 .6 .9h-.2l-.5-.7-.3 .2v.5h-.2z" fill-rule="evenodd"/>
<path d="M148.8 87.6v1.5h.2v-.7l.7 .1 .1 .6h.3l-.3-.8 .2-.1v-.5zM149 87.8h.7l.1 .4-.8 .1z" fill-rule="evenodd"/>
<path d="M150.5 87.7a.76 .76 0 0 0-.3 .9 .76 .76 0 0 0 .8 .5 .49 .49 0 0 0 .2-.7 .49 .49 0 0 0-.6-.2l-.1 .1 .1-.4 .2-.1 .4 .2-.2-.4zM150.5 88.6a.32 .32 0 0 1 .6 0 .32 .32 0 0 1-.6 0z" fill-rule="evenodd"/>
<path d="M148.2 89.7l-.7 1.1h.6v.4h.2v-.4h.2v-.1h-.2v-1zM148.1 90v.7h-.4z" fill-rule="evenodd"/>
<path d="M148.7 89.7h1l-.6 1.5h-.2l.1-.3 .5-1h-.8z" fill-rule="evenodd"/>
<path d="M150.2 89.9h.2a.73 .73 0 0 1 0 1.2 .72 .72 0 0 1-.2-1.2zM150.1 89.8l-.2 .7a.55 .55 0 0 0 .5 .7 .55 .55 0 0 0 .5-.7 .58 .58 0 0 0-.2-.6 .58 .58 0 0 0-.6-.1z" fill-rule="evenodd"/>
<path d="M151.2 89.9a.69 .69 0 0 1 1.1 .1 .69 .69 0 0 1-.3 1l.5-.1v.3h-.6l.1-.3a.55 .55 0 0 0 .2-.9 .55 .55 0 0 0-.9 0 .55 .55 0 0 0 .3 .9v.3h-.6v-.3l.5 .1a.66 .66 0 0 1-.3-1.1z" fill-rule="evenodd"/>
<path d="M137.1 90.1h1.2v.2h-.5v1.4h-.2v-1.4h-.5z" fill-rule="evenodd"/>
<path d="M138.6 90.5l.5-.3v1.5h-.2v-1.1h-.3z" fill-rule="evenodd"/>
<path d="M136.2 92.6h.3l.4 1.3 .4-1.3h.3v1.5h-.2v-1.3l-.4 1.3h-.2l-.4-1.3v1.3h-.2z" fill-rule="evenodd"/>
<path d="M138.2 92.8h.5l.1 .4-.6 .1zM138 92.6v1.5h.2v-.6l.7-.1a.45 .45 0 0 0 .2-.5 .45 .45 0 0 0-.5-.3z" fill-rule="evenodd"/>
<path d="M139.6 92.6a.57 .57 0 0 1 .9 .4h-.2l-.2-.3-.5 .1v.3l.7 .2a.56 .56 0 0 1-.2 .8 .56 .56 0 0 1-.8-.2v-.3h.2a.4 .4 0 0 0 .4 .4 .4 .4 0 0 0 .4-.4l-.3-.2a.56 .56 0 0 1-.7-.4z" fill-rule="evenodd"/>
<path d="M137 95l-.6 1.5h.3l.1-.4h.6l.2 .4h.2l-.5-1.5zM137.1 95.3l.3 .6h-.5z" fill-rule="evenodd"/>
<path d="M138.1 95.1a.48 .48 0 0 0-.1 .8 .48 .48 0 0 0 .7 0l-.2 .5h-.1l-.5-.2 .2 .3a.75 .75 0 0 0 .8-.3 .75 .75 0 0 0-.1-.9l-.4-.2zM138.1 95.6a.32 .32 0 0 1 .6 0 .32 .32 0 0 1-.6 0z" fill-rule="evenodd"/>
<path d="M139.3 95.1a.52 .52 0 0 1 .8 .3 .52 .52 0 0 1-.6 .7l-.2 .3h.8v.1h-1l.1-.4 .5-.3 .2-.3-.3-.3-.2 .1-.1 .3h-.2z" fill-rule="evenodd"/>
<path d="M154.6 88.3v1.6h.6a.77 .77 0 0 0 .6-.8 .77 .77 0 0 0-.6-.8zM154.8 88.5h.3a.61 .61 0 0 1 .5 .6 .61 .61 0 0 1-.4 .6h-.4z" fill-rule="evenodd"/>
<path d="M156.1 88.4h.8v.2h-.6l-.1 .4 .1-.1a.5 .5 0 0 1 .6 .3 .5 .5 0 0 1-.1 .6l-.5 .1-.3-.4h.2a.33 .33 0 0 0 .4 .2 .33 .33 0 0 0 .2-.5 .33 .33 0 0 0-.5-.1l-.3 .1z" fill-rule="evenodd"/>
</g>
<path d="M129.9 94.5h.2v.2h-.2z" fill="#231f1f"/>
<g fill="#fff">
<path d="M126.5 100.7h1.5v5.6h-1.5z"/>
<path d="M126.5 100.7h1.3v5.6h-1.3z"/>
</g>
<path d="M127.2 100.5l.8 .4-1.6 .9 1.6 .6-1.6 .7 1.7 .6-1.8 .7 1.8 .7-1.6 .7 .9 .7" fill="none" stroke="#231f1f" stroke-width=".36"/>
<circle cx="127.2" cy="99.1" r=".47" fill="#231f1f" stroke="#231f1f" stroke-width=".25"/>
<g fill="#231f1f">
<path d="M129.5 101.3v1.5h.2v-.6h.6l.2 .6h.2l-.2-.7 .1-.2v-.5zM129.7 101.5h.6l.1 .4-.7 .1z" fill-rule="evenodd"/>
<path d="M131.1 101.4a.52 .52 0 0 1 .8 .3 .52 .52 0 0 1-.6 .6l-.2 .3h.8v.2h-1l.1-.4 .5-.4 .2-.2-.3-.3-.2 .1-.1 .3h-.2z" fill-rule="evenodd"/>
<path d="M132.1 101.4l.2 .1v-.2h.2v.2l.2-.1v.2h-.2l.1 .2-.1 .1-.1-.2-.1 .2-.2-.1 .2-.2h-.2z" fill-rule="evenodd"/>
</g>
<path d="M116 100.1h2.9" fill="none" stroke="#231f1f" stroke-width=".25"/>
<circle cx="118.8" cy="100.2" r=".47" fill="#231f1f" stroke="#231f1f" stroke-width=".25"/>
<g fill="#231f1f">
<path d="M152.3 97.4l.6-.3v1.5h-.2v-1.1h-.4z" fill-rule="evenodd"/>
<path d="M157.6 92.2a.52 .52 0 0 1 .8 .3 .52 .52 0 0 1-.6 .7l-.3 .3h.8v.1h-1l.2-.4 .5-.4 .1-.2-.3-.3-.2 .1-.1 .3h-.1z" fill-rule="evenodd"/>
<path d="M159.8 105.6l.3-.1 .4 .2 .1 .2-.2 .3 .1 .1a.44 .44 0 0 1-.1 .7h-.4l-.4-.3v-.1h.2l.1 .2 .2 .1 .4-.3-.1-.2-.4-.1v-.1l.4-.1-.1-.4-.4 .1-.1 .2h-.1z" fill-rule="evenodd"/>
</g>
<path d="M137.3 119.2h3.4M139.1 110.4v13.7M137.4 120.8h3.4" fill="none" stroke="#231f1f" stroke-width=".25"/>
<path d="M137.4 119.3h3.4v1.4h-3.4z" fill="#fff"/>
<g fill="#231f1f" stroke="#231f1f" stroke-width=".25">
<circle cx="139.2" cy="123.8" r=".47"/>
<circle cx="139" cy="110.4" r=".47"/>
</g>
<path d="M136.2 125.8h5.4M137 126.6h3.8M137.6 127.4h2.5M138.1 128.1h1.5M139.1 122.3v3.4" fill="none" stroke="#231f1f" stroke-width=".25"/>
<g fill="#231f1f">
<path d="M84.1 125.9h.2v-.2h.2v.2h.2v.1h-.2l.1 .2-.1 .1-.1-.2-.1 .2-.2-.1 .2-.2h-.2z" fill-rule="evenodd"/>
<path d="M85.6 125.7v1.5h.2v-.6h.7l.1 .6h.2l-.2-.7 .1-.2v-.4zM85.8 125.9h.6l.1 .4-.7 .1z" fill-rule="evenodd"/>
<path d="M87.2 125.8a.52 .52 0 0 1 .8 .3 .52 .52 0 0 1-.6 .7l-.2 .2h.8v.2h-1l.1-.4 .6-.4 .1-.2-.3-.3-.2 .1-.1 .3h-.2z" fill-rule="evenodd"/>
<path d="M88.8 126.1h.2v.2l.3-.2 .3 .2a.38 .38 0 0 1 .7-.1v1h-.2v-.7l-.2-.3-.2 .2v.8h-.2v-.7l-.2-.3-.2 .2-.1 .8h-.2z" fill-rule="evenodd"/>
<path d="M90.6 126.2v.3l.4-.3 .3 .2-.7 .3a.38 .38 0 0 0 .1 .5 .38 .38 0 0 0 .6-.1l.3 .1-.2-.8a.46 .46 0 0 0-.8-.2zM90.8 126.8l.5-.1a.33 .33 0 0 1-.1 .3 .33 .33 0 0 1-.4 0z" fill-rule="evenodd"/>
<path d="M91.6 126.1h.2l.3 .9 .3-.9h.2l-.3 .8a.67 .67 0 0 1-.6 .8v-.2h.2l.1-.2z" fill-rule="evenodd"/>
<path d="M93.3 125.7v1.5h.2v-.1a.51 .51 0 0 0 .8-.4 .51 .51 0 0 0-.8-.4v-.6zM93.6 126.3a.35 .35 0 0 1 .5 .4 .35 .35 0 0 1-.5 .2z" fill-rule="evenodd"/>
<path d="M94.6 126.3a.55 .55 0 0 0 0 .8 .55 .55 0 0 0 .9-.2l-.5 .2-.2-.1-.1-.3h.8a.51 .51 0 0 0-.3-.6 .51 .51 0 0 0-.6 .2zM94.8 126.3h.4l.1 .3h-.6z" fill-rule="evenodd"/>
<path d="M96.3 125.8h.2v.3h.2v.2h-.2v.7l.2 .2h-.3l-.1-.9h-.1z" fill-rule="evenodd"/>
<path d="M97 126.3a.55 .55 0 0 0 0 .8 .55 .55 0 0 0 .8-.2l-.5 .2-.1-.1-.2-.3h.8a.51 .51 0 0 0-.2-.6 .51 .51 0 0 0-.6 .2zM97.2 126.3h.3l.1 .3h-.6z" fill-rule="evenodd"/>
<path d="M98.1 126.2l.3-.1 .4 .2 .1 .1h-.2l-.3-.2-.2 .2 .7 .4-.2 .4h-.6l-.1-.2v-.1l.5 .2 .2-.2-.6-.3z" fill-rule="evenodd"/>
<path d="M99.2 125.8h.1v.3h.2v.2h-.2v.7l.2 .2h-.3v-.9h-.2z" fill-rule="evenodd"/>
<path d="M100.3 126.2l.4-.1 .4 .2v.1h-.2l-.2-.2-.3 .2 .7 .4-.2 .4h-.5l-.2-.2v-.1l.5 .2 .2-.2-.6-.3z" fill-rule="evenodd"/>
<path d="M101.4 126.3a.55 .55 0 0 0 0 .8 .55 .55 0 0 0 .9-.2l-.5 .2-.2-.1-.1-.3h.8a.51 .51 0 0 0-.2-.6 .51 .51 0 0 0-.7 .2zM101.6 126.3h.4l.1 .3h-.6z" fill-rule="evenodd"/>
<path d="M103.1 126.3a.55 .55 0 0 0 0 .8 .55 .55 0 0 0 .8-.2l-.4 .2-.2-.1-.2-.3h.8a.51 .51 0 0 0-.2-.6 .51 .51 0 0 0-.6 .2zM103.3 126.3h.3l.2 .3h-.7z" fill-rule="evenodd"/>
<path d="M104.2 126.3a.46 .46 0 0 1 .5-.2 .46 .46 0 0 1 .3 .4h-.1l-.1-.2a.37 .37 0 0 0-.5 .4 .37 .37 0 0 0 .5 .3l.1-.2h.1v.2a.47 .47 0 0 1-.8 0z" fill-rule="evenodd"/>
<path d="M105.3 125.8h.2v.3h.1v.2h-.1v.7l.1 .2h-.3v-.9h-.2z" fill-rule="evenodd"/>
<path d="M105.9 126.3a.55 .55 0 0 0 0 .8 .55 .55 0 0 0 .9-.2l-.5 .2-.2-.1-.1-.3h.8a.51 .51 0 0 0-.3-.6 .51 .51 0 0 0-.6 .2zM106.1 126.3h.3l.2 .3h-.6z" fill-rule="evenodd"/>
<path d="M107.1 126.2a.55 .55 0 0 0-.2 .7 .55 .55 0 0 0 .8 .2v.1h.2v-1.5h-.2v.6l-.3-.2zM107.2 126.3a.37 .37 0 0 1 .5 .4 .37 .37 0 0 1-.4 .3l-.2-.3z" fill-rule="evenodd"/>
<path d="M108.7 125.7v1.5h.2v-.1a.51 .51 0 0 0 .8-.4 .51 .51 0 0 0-.8-.4v-.6zM109 126.3a.35 .35 0 0 1 .5 .4 .35 .35 0 0 1-.5 .2z" fill-rule="evenodd"/>
<path d="M110 126.3a.55 .55 0 0 0 0 .8 .55 .55 0 0 0 .9-.2l-.5 .2-.2-.1-.1-.3h.8a.51 .51 0 0 0-.3-.6 .51 .51 0 0 0-.6 .2zM110.2 126.3h.4l.1 .3h-.6z" fill-rule="evenodd"/>
<path d="M111.2 125.8h.1v.3h.2v.2h-.2v.7l.2 .2h-.3v-.9h-.2z" fill-rule="evenodd"/>
<path d="M111.6 126.1h.2l.2 .9 .2-.9h.2l.2 .9 .3-.9h.2l-.4 1.1h-.2l-.2-.8-.2 .8h-.2z" fill-rule="evenodd"/>
<path d="M113.3 126.3a.55 .55 0 0 0 0 .8 .55 .55 0 0 0 .8-.2l-.4 .2-.2-.1-.1-.3h.8a.51 .51 0 0 0-.3-.6 .51 .51 0 0 0-.6 .2zM113.5 126.3h.3l.2 .3h-.6z" fill-rule="evenodd"/>
<path d="M114.5 126.3a.55 .55 0 0 0 0 .8 .55 .55 0 0 0 .8-.2l-.4 .2-.2-.1-.2-.3h.8a.51 .51 0 0 0-.2-.6 .51 .51 0 0 0-.6 .2zM114.7 126.3h.3l.1 .3h-.6z" fill-rule="evenodd"/>
<path d="M115.6 126.1h.1v.2a.41 .41 0 0 1 .7-.1l.1 1h-.2v-.8l-.3-.2-.2 .2-.1 .8h-.1z" fill-rule="evenodd"/>
<path d="M117.5 125.8l.3-.1 .4 .2v.2l-.2 .3 .2 .1a.44 .44 0 0 1-.1 .7h-.5l-.3-.3v-.1h.2l.1 .2 .2 .1 .3-.3-.1-.2-.3-.1v-.1l.3-.1-.1-.4-.3 .1-.1 .2h-.2z" fill-rule="evenodd"/>
<path d="M118.7 125.8l.3-.1 .4 .2v.2l-.2 .3 .1 .1a.44 .44 0 0 1-.1 .7h-.4l-.3-.3-.1-.1h.2l.1 .2 .2 .1 .4-.3-.1-.2-.4-.1v-.1l.4-.1-.1-.4-.3 .1-.1 .2h-.2z" fill-rule="evenodd"/>
<path d="M119.7 125.7h.2v.7l.7-.7h.3l-.6 .6 .6 .9h-.2l-.6-.7-.2 .2v.5h-.2z" fill-rule="evenodd"/>
<path d="M121.7 126.2v.3l.4-.3 .3 .2-.7 .3a.38 .38 0 0 0 .1 .5 .38 .38 0 0 0 .6-.1l.3 .1-.2-.8a.46 .46 0 0 0-.8-.2zM121.9 126.8l.5-.1a.33 .33 0 0 1-.2 .3 .33 .33 0 0 1-.3 0z" fill-rule="evenodd"/>
<path d="M122.9 126.1h.1v.2a.41 .41 0 0 1 .7-.1l.1 1h-.2l-.1-.8-.2-.2-.2 .2-.1 .8h-.1z" fill-rule="evenodd"/>
<path d="M124.2 126.2a.55 .55 0 0 0-.2 .7 .55 .55 0 0 0 .8 .2v.1h.2v-1.5h-.2v.6l-.4-.2zM124.3 126.3a.37 .37 0 0 1 .5 .4 .37 .37 0 0 1-.5 .3l-.1-.3z" fill-rule="evenodd"/>
<path d="M126 125.8l-.2 .3 .2 .3-.2 .2a.46 .46 0 0 0 .5 .7l.4-.3v-.3l-.2-.3 .2-.3-.2-.3zM125.9 126.8a.35 .35 0 0 1 .7 0 .35 .35 0 0 1-.7 0zM126 126l.4-.1v.4h-.3z" fill-rule="evenodd"/>
<path d="M127.1 125.8a.52 .52 0 0 1 .8 .3 .52 .52 0 0 1-.5 .7l-.3 .2h.8v.2h-1l.2-.4 .5-.4 .1-.2-.3-.3-.2 .1-.1 .3h-.2z" fill-rule="evenodd"/>
<path d="M128.2 125.7h.2v.7l.7-.7h.3l-.6 .6 .6 .9h-.2l-.6-.7-.2 .2v.5h-.2z" fill-rule="evenodd"/>
</g>
<path d="M102.5 125.7h.2v1.5h-.2z" fill="#231f1f"/>
<path d="M114 112.4h2.8M116.9 109.8v5.2" fill="none" stroke="#231f1f" stroke-width="1.1" stroke-linecap="butt"/>
<path d="M118.2 111.2h1.3v2.5h-1.3z" fill="#fff"/>
<g fill="#fff" stroke="#231f1f" stroke-width=".25">
<circle cx="118.9" cy="110.5" r=".63"/>
<circle cx="118.9" cy="114.2" r=".63"/>
</g>
<path d="M137.9 28.5v49M78 63v107.5M80.1 81.3h115.7v48.4h-115.7zM137.9 133v37.5" fill="none" stroke="#231f1f" stroke-width=".2"/>
<path d="M20 173.4h175.9" fill="none" stroke="#231f1f" stroke-width=".71" stroke-linecap="butt"/>
<text font-size="15" fill="#231f1f" x="20" y="73.4">H</text>
<g font-size="10.6" fill="#231f1f">
<text x="20" y="37.7">MUSIC-ON-HOLD FOR</text>
<text x="20" y="47.6">TELEPHONES</text>
</g>
<text font-size="4.9" fill="#fff" x="21.4" y="17.8">CIRCUIT IDEAS</text>
<text font-size="3.5" fill="#fff" x="21.3" y="17">CIRCUIT IDEAS</text>
<g font-size="3.2" fill="#231f1f">
<text x="140.1" y="31">minals of pnp transistor T1) develops</text>
<text x="140.1" y="34.9">enough voltage to forward bias transistor</text>
<text x="140.1" y="38.7">T1 and it starts conducting.</text>
<text x="140.1" y="46.5">the collector of transistor T1 sustains for-</text>
<text x="145.1" y="42.6">As a consequence, output voltage at</text>
<text x="140.1" y="50.4">ward biasing of transistor T2, even if switch</text>
<text x="140.1" y="54.3">S1 is released. This latching action keeps</text>
<text x="140.1" y="58.2">both transistors T1 and T2 in conduction</text>
<text x="30.5" y="65.7">ere is a simple circuit for music-</text>
<text x="80" y="65.7">line voltage is more than 15 volts, i.e.</text>
<text x="140.1" y="62">as long as the output of the bridge rectifier</text>
<text x="140.1" y="65.9">is greater than 15 volts.</text>
<text x="30.3" y="69.6">on-hold with automatic shut off fa-</text>
<text x="80" y="69.6">when the handset is placed on the cradle.</text>
<text x="145.1" y="69.8">If the handset is now lifted off-hook,</text>
<text x="20" y="77.3">tion if you are reminded of some urgent</text>
<text x="30.3" y="73.5">cility. During telephone conversa-</text>
<text x="80" y="77.3">starts conducting, melody generator IC1</text>
<text x="85" y="73.4">Once the transistor pair of TI and T2</text>
<text x="140.1" y="73.7">the rectifier output drops to about 9 volts</text>
<text x="140.1" y="77.6">and hence latching action ceases and the</text>
<text x="20" y="81.2">work, momentarily push switch S1 until</text>
<text x="20" y="85.1">red LED1 glows, keep the telephone hand-</text>
<text x="20" y="89">set on the cradle, and attend to the work</text>
<text x="20" y="92.8">on hand. A soft music is generated and</text>
<text x="20" y="96.7">passed into the telephone lines while the</text>
<text x="20" y="100.6">other-end subscriber holds. When you re-</text>
<text x="20" y="104.5">turn, you can simply pick up the handset</text>
<text x="20" y="108.4">again and continue with the conversation.</text>
<text x="25" y="112.2">The glowing of LED1, while the music</text>
<text x="20" y="116.1">is generated, indicates that the telephone</text>
<text x="20" y="120">is in hold position. As soon as the handset</text>
<text x="20" y="123.9">is picked up, LED1 is turned off and the</text>
<text x="20" y="127.8">music stops.</text>
<text x="25" y="131.7">Normally, the voltage across telephone</text>
<text x="20" y="135.5">lines is about 50 volts. When we pick up</text>
<text x="80" y="135.5">gets the supply and is activated. The mu-</text>
<text x="140.1" y="135.8">circuit automatically switches off.</text>
<text x="20" y="139.4">the receiver (handset), it drops to about 9</text>
<text x="20" y="143.3">volts. The minimum voltage required to</text>
<text x="80" y="139.4">sic is coupled to the telephone lines via</text>
<text x="80" y="143.3">capacitor C2, resistor R1, and the bridge</text>
<text x="140.1" y="143.5">R2 determines the current through resistor</text>
<text x="145.1" y="139.6">(EFY lab note. The value of resistor</text>
<text x="20" y="147.2">activate this circuit is about 15 volts. If the</text>
<text x="80" y="147.2">rectifier.</text>
<text x="140.1" y="147.4">R1 to develop adequate voltage (greater</text>
<text x="20" y="151.1">voltage is less than 15 volts, the circuit</text>
<text x="20" y="154.9">automatically switches off. However, ini-</text>
<text x="80" y="154.9">momentary depression of switch S1 causes</text>
<text x="85" y="151.1">With the handset off-hook after a ring,</text>
<text x="140.1" y="151.3">than 0.65 volts) for conduction of transis-</text>
<text x="140.1" y="155.2">tor T1. Hence it may be test selected be-</text>
<text x="20" y="158.8">tially both transistors T1 and T2 are cut off.</text>
<text x="80" y="158.8">forward biasing of transistor T2. Mean-</text>
<text x="140.1" y="159">tween 33 kilo-ohms and 100 kilo-ohms to</text>
<text x="20" y="162.7">The transistor pair of T1 and T2 performs</text>
<text x="20" y="166.6">switching and latching action when switch</text>
<text x="80" y="162.7">while, if the handset is placed on the</text>
<text x="80" y="166.6">cradle, the current passing through R1</text>
<text x="140.1" y="162.9">obtain instant latching.)</text>
<text x="145.1" y="166.8">The total cost of this circuit is around</text>
<text x="20" y="170.5">S1 is momentarily pressed, provided the</text>
<text x="80" y="170.5">(connected across the emitter and base ter-</text>
<text x="140.1" y="170.7">Rs 50.</text>
</g>
<g font-size="2.8" fill="#231f1f">
<text x="109" y="47.6" transform="rotate(-15 109 47.6)">S.C. DWIVEDI</text>
<text x="20" y="56.4">SIBIN K. ZACHARIAH</text>
</g>
<g font-size="2.1" fill="#231f1f">
<text x="27.7" y="265.4">ELECTRONICS FOR YOU</text>
<text x="53.5" y="265.4">APRIL 2002</text>
</g>
</svg>
